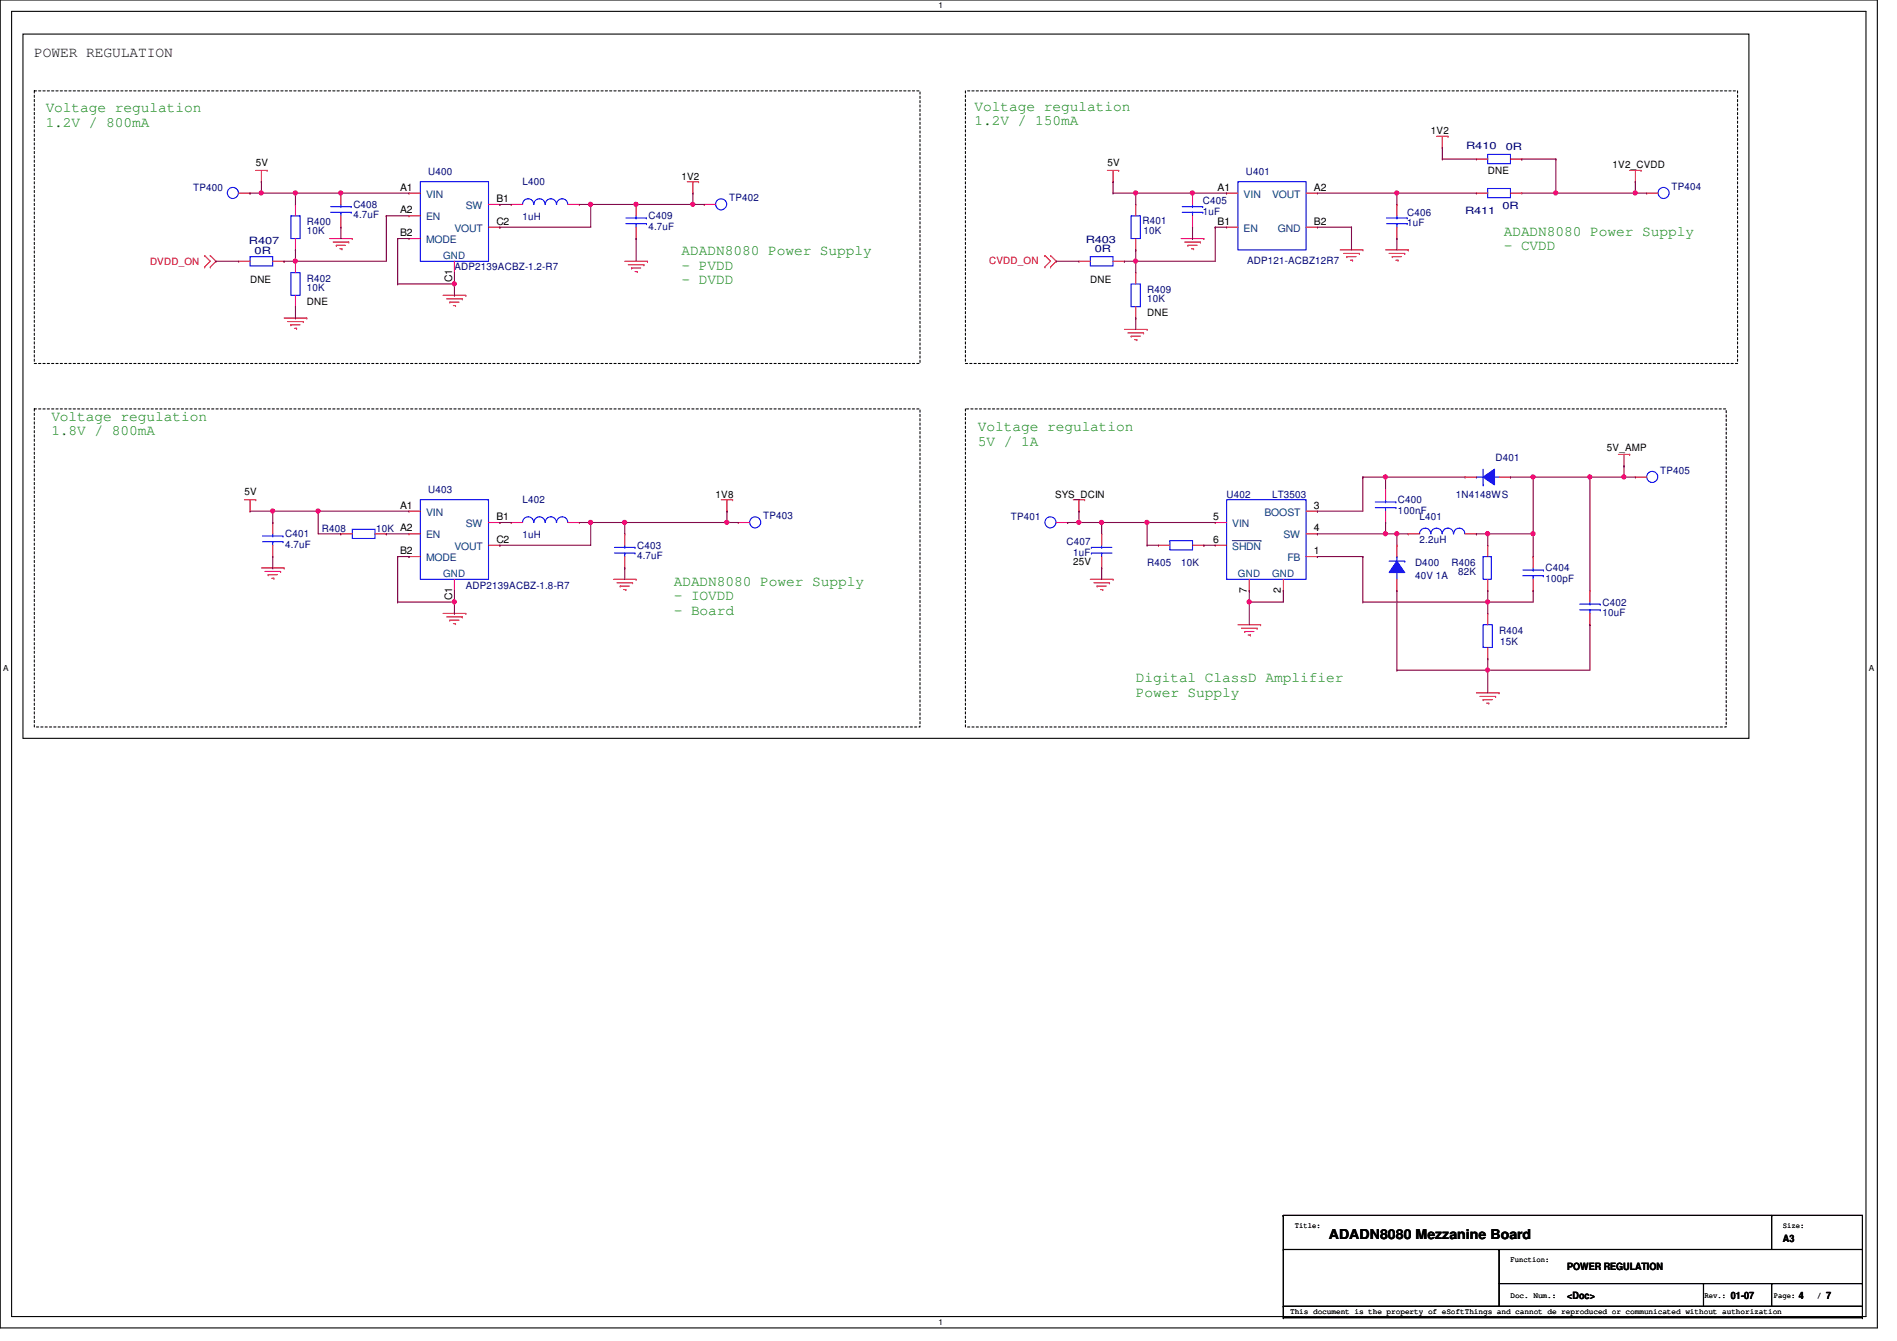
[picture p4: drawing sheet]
<svg xmlns="http://www.w3.org/2000/svg" width="297mm" height="210mm" viewBox="0 0 297 210" stroke-linecap="round" stroke-linejoin="round" font-family="sans-serif">
<path d="M0 0h294v207.9h-294zM1.8 1.8h290.4v204.3h-290.4z" fill="none" stroke="#000" stroke-width=".17"/>
<g fill="#fff">
<path d="M147 .2h.7v1.4h-.7z"/>
<path d="M147 206.2h.7v1.4h-.7z"/>
<path d="M.5 103.9h.8v1.4h-.8z"/>
<path d="M292.6 103.9h.9v1.4h-.9z"/>
</g>
<path d="M5.4 14.2h138.7v42.7h-138.7zM151.2 14.2h120.9v42.7h-120.9zM5.4 64h138.7v49.8h-138.7zM151.2 64h119.1v49.8h-119.1z" fill="none" stroke="#000" stroke-width=".17" stroke-dasharray=".3 .3"/>
<g fill="none" stroke="#000" stroke-width=".17">
<path d="M3.6 5.3h270.3v110.3h-270.3zM201 195.6h.1M201 190.2h.1M201 195.6h90.6M201 190.2h90.6v16M201 190.2v16M234.7 195.6h.1M234.7 195.6v8.9M277.4 190.2h.1M277.4 190.2v5.4M201 204.5h.1M201 206.2h.1"/>
<path d="M201 204.5h90.6M201 206.2h90.6M234.7 200.9h56.9M266.7 200.9h.1M266.7 200.9v3.6M277.4 200.9h.1M277.4 200.9v3.6M291.6 206.2h.1M291.6 200.9h.1"/>
</g>
<g fill="none" stroke="#f00" stroke-width=".17">
<path d="M37.4 30.2h1.8M39.2 30.2h.1M40 26.7h1.8M40.9 28.4h.1M40.9 26.7v1.7M41.8 26.7h.1M51.6 37.3h3.6M52.2 37.9h2.4M52.7 38.4h.1M52.7 38.4h1.4M53.2 38.9h.3M53.5 38.9h.1"/>
<path d="M54.6 37.9h.1M55.2 37.3h.1M99.6 32h.1M99.6 37.3h.1M99.6 32v1.8M99.6 35.6v1.7M107.6 28.4h1.8M108.5 30.2h.1M108.5 28.4v1.8M109.4 28.4h.1M110.3 32h.1M110.3 32h1.8"/>
<path d="M173.4 26.7h1.8M174.3 28.4h.1M174.3 26.7v1.7M175.2 26.7h.1M185 37.3h3.5M185.5 37.9h2.5M186 38.4h.1M186 38.4h1.4M186.6 38.9h.3M186.7 30.2h.1M186.7 35.6h.1M186.7 30.2v1.8"/>
<path d="M186.7 33.8v1.8M186.9 38.9h.1M188 37.9h.1M188.5 37.3h.1M209.8 39.1h3.6M210.4 39.7h2.4M212.8 39.7h.1M213.4 39.1h.1M217 39.1h3.5M217.5 39.7h2.5M218.7 32h.1M218.7 37.3h.1"/>
<path d="M218.7 32v1.8M218.7 35.6v1.7M220 39.7h.1M220.5 39.1h.1M225 21.3h1.7M225.8 23.1h.1M225.8 21.3v1.8M226.7 21.3h.1M255.2 26.7h1.8M256.1 28.4h.1M256.1 26.7v1.7M257 26.7h.1"/>
<path d="M257.8 30.2h.1M257.8 30.2h1.8M32 41.8h.1M32 40h.1M32 40l.9 .9-.9 .9M32.9 40h.1M32.9 41.8h.1M32.9 40l.9 .9-.9 .9M37.4 40.9h.1M37.4 40.9h1.8M42.7 40.9h1.8M44.5 40.9h.1"/>
<path d="M44.5 49.8h3.5M45 50.3h2.5M45.5 50.8h.1M45.5 50.8h1.5M46.1 51.4h.3M46.4 51.4h.1M47.5 50.3h.1M48 49.8h.1M69.4 46.2h3.5M69.9 46.8h2.5M70.4 47.3h.1M70.4 47.3h1.5"/>
<path d="M71 47.8h.3M71.3 47.8h.1M72.4 46.8h.1M72.9 46.2h.1M97.8 40.9h3.6M98.4 41.4h2.4M98.9 42h.1M98.9 42h1.4M99.4 42.5h.4M99.8 42.5h.1M100.8 41.4h.1M101.4 40.9h.1"/>
<path d="M163.6 41.8h.1M163.6 40h.1M163.6 40l.9 .9-.9 .9M164.5 40h.1M164.5 41.8h.1M164.5 40l.9 .9-.9 .9M176.1 51.6h3.5M176.6 52.1h2.5M177.1 52.6h.1M177.1 52.6h1.5M177.7 53.2h.3M177.8 42.7h.1"/>
<path d="M177.8 49.8h.1M177.8 42.7v1.7M177.8 48v1.8M178 53.2h.1M179.1 52.1h.1M179.6 51.6h.1M210.9 40.2h.1M210.9 40.2h1.4M211.5 40.7h.3M211.8 40.7h.1M218 40.2h.1M218 40.2h1.5"/>
<path d="M218.6 40.7h.3M218.9 40.7h.1M38.3 78.2h1.7M39.2 78.2v1.8M40 78.2h.1M112.9 78.2h1.8M113.8 78.2v1.8M114.7 78.2h.1M168.1 78.2h1.7M168.9 78.2v1.8M169.8 78.2h.1M217 76.5h.1"/>
<path d="M217 76.5v1.7M253.4 71.1h1.8M254.3 72.9h.1M254.3 71.1v1.8M255.2 71.1h.1M39.2 80h.1M40.9 88.9h3.6M41.5 89.5h2.4M42 90h.1M42 90h1.4M42.5 90.5h.4M42.7 81.8h.1"/>
<path d="M42.7 87.1h.1M42.7 81.8v1.8M42.7 85.3v1.8M42.9 90.5h.1M43.9 89.5h.1M44.5 88.9h.1M64 80h.1M64 83.6h.1M64 87.1h.1M64 83.6h1.8M64 80h1.8M64 87.1h1.8"/>
<path d="M69.4 96h3.5M69.9 96.6h2.5M70.4 97.1h.1M70.4 97.1h1.5M71 97.6h.3M71.2 92.5h.1M71.2 90.7v1.8M71.3 97.6h.1M72.4 96.6h.1M72.9 96h.1M76.5 85.3h1.8M76.5 81.8h1.8"/>
<path d="M78.3 81.8h.1M78.3 85.3h.1M96.1 90.7h3.5M96.6 91.2h2.5M97.1 91.7h.1M97.1 91.7h1.4M97.7 92.3h.3M98 92.3h.1M99.1 91.2h.1M99.6 90.7h.1M113.8 80h.1M165.4 81.8h1.8"/>
<path d="M167.2 81.8h.1M168.9 80h.1M170.7 90.7h3.6M171.3 91.2h2.4M171.8 91.7h.1M171.8 91.7h1.4M172.3 92.3h.4M172.5 83.6h.1M172.5 88.9h.1M172.5 83.6v1.7M172.5 87.1v1.8M172.7 92.3h.1"/>
<path d="M173.7 91.2h.1M174.3 90.7h.1M181.4 85.3h.1M181.4 85.3h1.8M186.7 85.3h1.8M188.5 85.3h.1M190.3 81.8h.1M190.3 85.3h.1M190.3 85.3h1.8M190.3 81.8h1.8M193.8 97.8h3.6M194.4 98.3h2.4"/>
<path d="M194.9 98.8h.1M194.9 98.8h1.4M195.4 99.4h.4M195.6 92.5h.1M195.6 90.7v1.8M195.8 99.4h.1M196.8 98.3h.1M197.4 97.8h.1M201 92.5h.1M201 90.7v1.8M204.5 83.6h1.8M204.5 80h1.8"/>
<path d="M204.5 87.1h1.8M206.3 87.1h.1M206.3 80h.1M206.3 83.6h.1M217 81.8h.1M217 80v1.8M220.5 83.6h.1M220.5 83.6h1.8M229.4 83.6h1.8M231.2 83.6h.1M240.1 87.1h.1M240.1 92.5h.1"/>
<path d="M240.1 87.1v1.8M240.1 90.7v1.8M231.2 108.5h3.5M231.7 109h2.5M232.2 109.5h.1M232.2 109.5h1.5M232.8 110.1h.3M233.1 110.1h.1M234.2 109h.1M234.7 108.5h.1"/>
</g>
<g fill="none" stroke="#00f" stroke-width=".17">
<path d="M98 35h3.2M98 34.1h3.2M99.6 34.1h.1M99.6 35h.1M99.6 33.8v.3M99.6 35v.6M101.2 35h.1M101.2 34.1h.1M185.1 33.2h3.2M185.1 32.3h3.2M186.7 32.3h.1M186.7 33.2h.1"/>
<path d="M186.7 32v.3M186.7 33.2v.6M188.3 33.2h.1M188.3 32.3h.1M217.1 35h3.2M217.1 34.1h3.2M218.7 34.1h.1M218.7 35h.1M218.7 33.8v.3M218.7 35v.6M220.3 35h.1M220.3 34.1h.1"/>
<path d="M39.2 40.2h3.5v1.4h-3.5zM177.1 44.4h1.5v3.6h-1.5zM65.8 78.2h10.7v12.5h-10.7zM192.1 78.2h12.4v12.5h-12.4zM215.3 79.5h3.3M215.3 78.6h3.3M217 78.6h.1M217 79.5h.1M217 78.2v.4M217 79.5v.5M218.6 79.5h.1M218.6 78.6h.1"/>
<path d="M231.2 74.7h.1M231.2 74.7h3.5M232.2 75.9h.1M232.2 73.4v2.5M233.3 74.7h.1M41.1 84.8h3.2M41.1 83.9h3.2M42.7 83.9h.1M42.7 84.8h.1M42.7 83.6v.3M42.7 84.8v.5M44.3 84.8h.1"/>
<path d="M44.3 83.9h.1M170.9 86.6h.1M170.9 85.7h.1M170.9 86.6h3.2M170.9 85.7h3.2M172.5 85.7h.1M172.5 86.6h.1M172.5 85.3v.4M172.5 86.6v.5M183.2 84.6h3.5v1.5h-3.5zM222.3 83.6a.87 .87 0 0 1 .9-.9 .87 .87 0 0 1 .8 .9M224.1 83.6a.87 .87 0 0 1 .8-.9 .87 .87 0 0 1 .9 .9"/>
<path d="M225.8 83.6a.87 .87 0 0 1 .9-.9 .87 .87 0 0 1 .9 .9M227.6 83.6a.87 .87 0 0 1 .9-.9 .87 .87 0 0 1 .9 .9M238.5 90.1h3.2M238.5 89.2h3.2M240.1 89.2h.1M240.1 90.1h.1M240.1 88.9v.3M240.1 90.1v.6M241.7 90.1h.1M241.7 89.2h.1"/>
<circle cx="36.5" cy="30.2" r=".87"/>
<circle cx="112.9" cy="32" r=".87"/>
<circle cx="260.5" cy="30.2" r=".87"/>
<circle cx="164.5" cy="81.8" r=".87"/>
</g>
<path d="M193 84.6h4.4M197.4 84.6h.1" fill="none" stroke="#004080" stroke-width=".16"/>
<path d="M232.2 74.7l1.8-1.3v2.5z" fill-rule="evenodd" fill="#00f"/>
<g fill="none" stroke="#00f" stroke-width=".17">
<path d="M45.5 33.8h1.5v3.5h-1.5zM51.8 33.2h3.2M51.8 32.3h3.2M53.4 32.3h.1M53.4 33.2h.1M53.4 32v.3M53.4 33.2v.6M55 33.2h.1M55 32.3h.1M65.8 28.4h10.7v12.5h-10.7zM81.8 32a.87 .87 0 0 1 .9-.9 .87 .87 0 0 1 .9 .9M83.6 32a.87 .87 0 0 1 .9-.9 .87 .87 0 0 1 .8 .9"/>
<path d="M85.4 32a.87 .87 0 0 1 .9-.9 .87 .87 0 0 1 .8 .9M87.2 32a.87 .87 0 0 1 .8-.9 .87 .87 0 0 1 .9 .9M193.8 28.4h10.7v10.7h-10.7zM233 24.2h3.5v1.4h-3.5zM233 29.5h3.5v1.4h-3.5zM232.2 74.7l1.8-1.3v2.5zM81.8 81.8a.87 .87 0 0 1 .9-.9 .87 .87 0 0 1 .9 .9M83.6 81.8a.87 .87 0 0 1 .9-.9 .87 .87 0 0 1 .8 .9M85.4 81.8a.87 .87 0 0 1 .9-.9 .87 .87 0 0 1 .8 .9M87.2 81.8a.87 .87 0 0 1 .8-.9 .87 .87 0 0 1 .9 .9M96.2 86.6h3.2M96.2 85.7h3.2"/>
<path d="M97.8 85.7h.1M97.8 86.6h.1M97.8 85.3v.4M97.8 86.6v.5M99.4 86.6h.1M99.4 85.7h.1M217.5 87.8h2.5M218.7 88.9h.1M218.7 88.9v1.8M220 87.8h.1M232.2 87.1h1.3v3.6h-1.3zM247.4 95.5h3.2"/>
<path d="M247.4 94.6h3.2M249 94.6h.1M249 95.5h.1M249 94.2v.4M249 95.5v.5M250.6 95.5h.1M250.6 94.6h.1"/>
<circle cx="258.7" cy="74.6" r=".87"/>
</g>
<g fill="none" stroke="#f00" stroke-width=".17">
<path d="M46.3 32h.1M46.3 39.1h.1M46.3 32v1.8M46.3 37.3v1.8M53.4 30.2h.1M53.4 35.6h.1M53.4 30.2v1.8M53.4 33.8v1.8M64 30.2h.1M64 33.8h.1M64 37.3h.1M64 30.2h1.8"/>
<path d="M64 33.8h1.8M64 37.3h1.8M76.5 32h1.8M76.5 35.6h1.8M78.3 32h.1M78.3 35.6h.1M80 32h.1M80 32h1.8M88.9 32h1.8M90.7 32h.1M192.1 30.2h.1M192.1 35.6h.1"/>
<path d="M192.1 30.2h1.7M192.1 35.6h1.7M204.5 30.2h1.8M204.5 35.6h1.8M206.3 35.6h.1M206.3 30.2h.1M231.2 24.9h.1M231.2 30.2h.1M231.2 24.9h1.8M231.2 30.2h1.8M236.5 24.9h1.8M236.5 30.2h1.8"/>
<path d="M238.3 24.9h.1M238.3 30.2h.1M71.2 42.7h.1M71.2 40.9v1.8M229.4 74.7h.1M229.4 74.7h1.8M234.7 74.7h1.8M236.5 74.7h.1M256.1 74.7h.1M256.1 74.7h1.7M80 81.8h.1M80 81.8h1.8"/>
<path d="M88.9 81.8h1.8M90.7 81.8h.1M97.8 83.6h.1M97.8 88.9h.1M97.8 83.6v1.7M97.8 87.1v1.8M233 85.3h.1M233 92.5h.1M233 85.3v1.8M233 90.7v1.8M249 92.5h.1M249 97.8h.1"/>
<path d="M249 92.5v1.7M249 96v1.8"/>
</g>
<path d="M218.7 87.8l1.3 1.8h-2.5z" fill-rule="evenodd" fill="#00f"/>
<g fill="none" stroke="#00f" stroke-width=".17">
<path d="M177.1 33.8h1.5v3.5h-1.5zM45.5 42.7h1.5v3.5h-1.5zM170.7 40.2h3.6v1.4h-3.6zM55.2 82.8h3.5v1.5h-3.5zM218.7 87.8l1.3 1.8h-2.5zM218.7 87.1h.1M218.7 87.1v1.8M232.2 97.8h1.5v3.5h-1.5z"/>
<circle cx="118.3" cy="81.8" r=".87"/>
</g>
<g fill="none" stroke="#f00" stroke-width=".17">
<path d="M177.8 32h.1M177.8 39.1h.1M177.8 32v1.8M177.8 37.3v1.8M46.3 40.9h.1M46.3 48h.1M46.3 40.9v1.8M46.3 46.2v1.8M168.9 40.9h.1M168.9 40.9h1.8M174.3 40.9h1.8M176.1 40.9h.1"/>
<path d="M53.4 83.6h.1M53.4 83.6h1.8M58.7 83.6h1.8M60.5 83.6h.1M115.6 81.8h.1M115.6 81.8h1.8M218.7 92.5h.1M218.7 85.3h.1M218.7 85.3v1.8M218.7 90.7v1.8M233 96h.1M233 96v1.8"/>
<path d="M233 103.1h.1M233 101.3v1.8"/>
</g>
<path d="M53.4 30.2h.1M53.4 30.2h10.6M78.3 32h.1M78.3 32h1.7M78.3 81.8h.1M78.3 81.8h1.7" fill="none" stroke="#800040" stroke-width=".17"/>
<circle cx="53.4" cy="30.2" r=".32" fill="#f0f"/>
<circle cx="53.4" cy="30.2" r=".32" fill="none" stroke="#f0f" stroke-width=".17"/>
<path d="M46.3 30.2h.1M46.3 30.2h7.1M46.3 40.9h.1M46.3 40.9h14.2" fill="none" stroke="#800040" stroke-width=".17"/>
<circle cx="46.2" cy="40.9" r=".32" fill="#f0f"/>
<circle cx="46.2" cy="40.9" r=".32" fill="none" stroke="#f0f" stroke-width=".17"/>
<path d="M60.5 33.8h.1M60.5 33.8v7.1M60.5 33.8h3.5M71.2 44.4h.1M71.2 42.7v1.7" fill="none" stroke="#800040" stroke-width=".17"/>
<circle cx="71.1" cy="44.4" r=".32" fill="#f0f"/>
<circle cx="71.1" cy="44.4" r=".32" fill="none" stroke="#f0f" stroke-width=".17"/>
<g fill="none" stroke="#800040" stroke-width=".17">
<path d="M53.4 35.6h.1M53.4 35.6v1.7M78.3 35.6h.1M92.5 32h.1M92.5 32v3.6h-14.2M99.6 32h.1M99.6 37.3h.1M99.6 32h8.9M99.6 37.3v3.6M190.3 35.6h.1M190.3 35.6v5.3M206.3 35.6h5.3"/>
<path d="M211.6 35.6h.1M211.6 35.6v3.5M218.7 37.3h.1M218.7 37.3v1.8M42.7 88.9h.1M42.7 87.1v1.8M78.3 85.3h.1M92.5 81.8h.1M92.5 81.8v3.5h-14.2M92.5 81.8h5.3M97.8 88.9h.1M97.8 88.9v1.8"/>
</g>
<circle cx="92.5" cy="81.8" r=".32" fill="#f0f"/>
<circle cx="92.5" cy="81.8" r=".32" fill="none" stroke="#f0f" stroke-width=".17"/>
<path d="M177.8 30.2h.1M177.8 30.2v1.8M177.8 30.2h8.9" fill="none" stroke="#800040" stroke-width=".17"/>
<circle cx="186.7" cy="30.2" r=".32" fill="#f0f"/>
<circle cx="186.7" cy="30.2" r=".32" fill="none" stroke="#f0f" stroke-width=".17"/>
<circle cx="177.8" cy="30.2" r=".32" fill="#f0f"/>
<circle cx="177.8" cy="30.2" r=".32" fill="none" stroke="#f0f" stroke-width=".17"/>
<path d="M49.8 80h.1M49.8 80h14.2" fill="none" stroke="#800040" stroke-width=".17"/>
<circle cx="49.8" cy="80" r=".32" fill="#f0f"/>
<circle cx="49.8" cy="80" r=".32" fill="none" stroke="#f0f" stroke-width=".17"/>
<path d="M60.5 83.6h.1M60.5 83.6h3.5M195.6 94.2h.1M195.6 94.2v3.6M233 94.2h.1M233 83.6h.1M233 83.6h7.1M233 94.2h7.1" fill="none" stroke="#800040" stroke-width=".17"/>
<circle cx="232.9" cy="83.5" r=".32" fill="#f0f"/>
<circle cx="232.9" cy="83.5" r=".32" fill="none" stroke="#f0f" stroke-width=".17"/>
<path d="M249 74.7h.1M249 74.7v17.8M206.3 83.6h.1M206.3 83.6h10.7M240.1 92.5h.1M240.1 92.5v1.7" fill="none" stroke="#800040" stroke-width=".17"/>
<circle cx="248.9" cy="74.6" r=".32" fill="#f0f"/>
<circle cx="248.9" cy="74.6" r=".32" fill="none" stroke="#f0f" stroke-width=".17"/>
<path d="M217 74.7h.1M217 74.7h12.4M213.4 87.1h.1M213.4 87.1v7.1M249 97.8h.1M249 97.8v7.1h-16M233 104.9h.1" fill="none" stroke="#800040" stroke-width=".17"/>
<circle cx="216.9" cy="74.6" r=".32" fill="#f0f"/>
<circle cx="216.9" cy="74.6" r=".32" fill="none" stroke="#f0f" stroke-width=".17"/>
<path d="M213.4 74.7h.1M213.4 74.7v5.3M236.5 74.7h.1M236.5 74.7h3.6M233 104.9h.1M233 104.9v3.6" fill="none" stroke="#800040" stroke-width=".17"/>
<circle cx="232.9" cy="104.9" r=".32" fill="#f0f"/>
<circle cx="232.9" cy="104.9" r=".32" fill="none" stroke="#f0f" stroke-width=".17"/>
<path d="M92.5 32h.1M92.5 32h7.1M233 103.1h.1M233 103.1v1.8" fill="none" stroke="#800040" stroke-width=".17"/>
<circle cx="99.6" cy="32" r=".32" fill="#f0f"/>
<circle cx="99.6" cy="32" r=".32" fill="none" stroke="#f0f" stroke-width=".17"/>
<circle cx="92.5" cy="32" r=".32" fill="#f0f"/>
<circle cx="92.5" cy="32" r=".32" fill="none" stroke="#f0f" stroke-width=".17"/>
<path d="M44.5 40.9h.1M44.5 40.9h1.8M213.4 94.2h.1M213.4 94.2h19.6M231.2 83.6h.1M231.2 83.6h1.8" fill="none" stroke="#800040" stroke-width=".17"/>
<circle cx="232.9" cy="94.2" r=".32" fill="#f0f"/>
<circle cx="232.9" cy="94.2" r=".32" fill="none" stroke="#f0f" stroke-width=".17"/>
<g fill="none" stroke="#800040" stroke-width=".17">
<path d="M33.8 40.9h.1M33.8 40.9h3.6M176.1 40.9h.1M176.1 40.9h1.7M213.4 74.7h.1M213.4 74.7h3.6M254.3 72.9h.1M254.3 72.9v1.8M179.6 81.8h.1M179.6 81.8v3.5M179.6 81.8h10.7M188.5 85.3h.1"/>
<path d="M188.5 85.3h1.8M217 81.8h.1M217 81.8v1.8"/>
</g>
<circle cx="179.6" cy="81.8" r=".32" fill="#f0f"/>
<circle cx="179.6" cy="81.8" r=".32" fill="none" stroke="#f0f" stroke-width=".17"/>
<g fill="none" stroke="#800040" stroke-width=".17">
<path d="M177.8 39.1h.1M177.8 39.1v1.8M42.7 80h.1M42.7 80h7.1M49.8 80h.1M49.8 80v3.6h3.6M53.4 83.6h.1M168.9 80h.1M168.9 81.8h.1M168.9 80v1.8M168.9 81.8h3.6M179.6 85.3h.1"/>
<path d="M179.6 85.3h1.8"/>
</g>
<circle cx="168.9" cy="81.8" r=".32" fill="#f0f"/>
<circle cx="168.9" cy="81.8" r=".32" fill="none" stroke="#f0f" stroke-width=".17"/>
<path d="M172.5 81.8h.1M172.5 81.8h7.1" fill="none" stroke="#800040" stroke-width=".17"/>
<circle cx="172.5" cy="81.8" r=".32" fill="#f0f"/>
<circle cx="172.5" cy="81.8" r=".32" fill="none" stroke="#f0f" stroke-width=".17"/>
<path d="M206.3 30.2h24.9M218.7 30.2h.1M165.4 40.9h.1M165.4 40.9h3.5M39.2 80h3.5M42.7 80h.1M172.5 88.9h.1M172.5 88.9v1.8" fill="none" stroke="#800040" stroke-width=".17"/>
<circle cx="218.7" cy="30.2" r=".32" fill="#f0f"/>
<circle cx="218.7" cy="30.2" r=".32" fill="none" stroke="#f0f" stroke-width=".17"/>
<path d="M238.3 24.9h.1M238.3 24.9h5.3M243.6 24.9h.1M243.6 24.9v5.3" fill="none" stroke="#800040" stroke-width=".17"/>
<circle cx="243.6" cy="30.2" r=".32" fill="#f0f"/>
<circle cx="243.6" cy="30.2" r=".32" fill="none" stroke="#f0f" stroke-width=".17"/>
<path d="M40.9 28.4h.1M40.9 30.2h.1M40.9 30.2h5.4M40.9 28.4v1.8M225.8 24.9h.1M225.8 23.1h.1M225.8 24.9h5.4M225.8 23.1v1.8M238.3 30.2h5.3M243.6 30.2h.1M218.7 104.9h.1M218.7 104.9h14.3" fill="none" stroke="#800040" stroke-width=".17"/>
<circle cx="46.2" cy="30.2" r=".32" fill="#f0f"/>
<circle cx="46.2" cy="30.2" r=".32" fill="none" stroke="#f0f" stroke-width=".17"/>
<circle cx="40.9" cy="30.2" r=".32" fill="#f0f"/>
<circle cx="40.9" cy="30.2" r=".32" fill="none" stroke="#f0f" stroke-width=".17"/>
<path d="M46.3 30.2h.1M46.3 30.2v1.8M108.5 30.2h.1M108.5 30.2v1.8" fill="none" stroke="#800040" stroke-width=".17"/>
<circle cx="108.5" cy="32" r=".32" fill="#f0f"/>
<circle cx="108.5" cy="32" r=".32" fill="none" stroke="#f0f" stroke-width=".17"/>
<g fill="none" stroke="#800040" stroke-width=".17">
<path d="M174.3 28.4h.1M174.3 30.2h.1M174.3 28.4v1.8M174.3 30.2h3.5M186.7 37.3h.1M186.7 30.2h5.4M186.7 35.6v1.7M190.3 35.6h.1M190.3 35.6h1.8M192.1 30.2h.1M218.7 30.2h.1M218.7 30.2v1.8"/>
<path d="M243.6 30.2h.1M256.1 28.4h.1M256.1 28.4v1.8h-12.5M177.8 40.9h.1M177.8 49.8h.1M177.8 40.9v1.8M177.8 49.8v1.8M177.8 40.9h12.5"/>
</g>
<circle cx="177.8" cy="40.9" r=".32" fill="#f0f"/>
<circle cx="177.8" cy="40.9" r=".32" fill="none" stroke="#f0f" stroke-width=".17"/>
<g fill="none" stroke="#800040" stroke-width=".17">
<path d="M46.3 39.1h.1M46.3 39.1v1.8M62.3 37.3h.1M62.3 37.3h1.7M62.3 37.3v7.1M90.7 32h1.8M92.5 32h.1M46.3 49.8h.1M46.3 48v1.8M62.3 44.4h.1M62.3 44.4h8.9M71.2 44.4h.1"/>
<path d="M71.2 46.2h.1M71.2 44.4v1.8M62.3 87.1h.1M62.3 94.2h.1M62.3 87.1v7.1M62.3 94.2h8.9M71.2 94.2h.1M71.2 92.5v1.7"/>
</g>
<circle cx="71.1" cy="94.2" r=".32" fill="#f0f"/>
<circle cx="71.1" cy="94.2" r=".32" fill="none" stroke="#f0f" stroke-width=".17"/>
<path d="M42.7 81.8h.1M42.7 80v1.8M62.3 87.1h1.7M64 87.1h.1M71.2 96h.1M71.2 94.2v1.8" fill="none" stroke="#800040" stroke-width=".17"/>
<circle cx="42.7" cy="80" r=".32" fill="#f0f"/>
<circle cx="42.7" cy="80" r=".32" fill="none" stroke="#f0f" stroke-width=".17"/>
<path d="M90.7 81.8h1.8M92.5 81.8h.1M97.8 81.8h.1M97.8 81.8h16M97.8 81.8v1.8M113.8 81.8h.1" fill="none" stroke="#800040" stroke-width=".17"/>
<circle cx="97.8" cy="81.8" r=".32" fill="#f0f"/>
<circle cx="97.8" cy="81.8" r=".32" fill="none" stroke="#f0f" stroke-width=".17"/>
<circle cx="113.8" cy="81.8" r=".32" fill="#f0f"/>
<circle cx="113.8" cy="81.8" r=".32" fill="none" stroke="#f0f" stroke-width=".17"/>
<path d="M113.8 80h.1M113.8 80v1.8M172.5 81.8h.1M172.5 81.8v1.8M195.6 92.5h.1M195.6 92.5v1.7" fill="none" stroke="#800040" stroke-width=".17"/>
<circle cx="195.6" cy="94.2" r=".32" fill="#f0f"/>
<circle cx="195.6" cy="94.2" r=".32" fill="none" stroke="#f0f" stroke-width=".17"/>
<g fill="none" stroke="#800040" stroke-width=".17">
<path d="M217 74.7h.1M217 74.7v1.8M195.6 94.2h.1M201 92.5h.1M201 92.5v1.7h-5.4M206.3 80h.1M206.3 87.1h.1M206.3 80h7.1M206.3 87.1h7.1M217 83.6h.1M217 83.6h1.7M233 83.6h.1"/>
<path d="M233 83.6v1.7M240.1 83.6h.1M240.1 83.6v3.5"/>
</g>
<circle cx="216.9" cy="83.5" r=".32" fill="#f0f"/>
<circle cx="216.9" cy="83.5" r=".32" fill="none" stroke="#f0f" stroke-width=".17"/>
<path d="M249 74.7h.1M249 74.7h5.3M218.7 92.5h.1M218.7 83.6h.1M218.7 83.6v1.7M218.7 92.5v12.4M233 94.2h.1M233 92.5h.1M233 92.5v3.5" fill="none" stroke="#800040" stroke-width=".17"/>
<circle cx="218.7" cy="83.5" r=".32" fill="#f0f"/>
<circle cx="218.7" cy="83.5" r=".32" fill="none" stroke="#f0f" stroke-width=".17"/>
<path d="M240.1 74.7h.1M240.1 74.7v8.9M218.7 83.6h.1M218.7 83.6h1.8" fill="none" stroke="#800040" stroke-width=".17"/>
<circle cx="240" cy="83.5" r=".32" fill="#f0f"/>
<circle cx="240" cy="83.5" r=".32" fill="none" stroke="#f0f" stroke-width=".17"/>
<circle cx="240" cy="74.6" r=".32" fill="#f0f"/>
<circle cx="240" cy="74.6" r=".32" fill="none" stroke="#f0f" stroke-width=".17"/>
<path d="M108.5 32h.1M108.5 32h1.8M256.1 30.2h.1M256.1 30.2h1.7M240.1 74.7h8.9M249 74.7h.1" fill="none" stroke="#800040" stroke-width=".17"/>
<circle cx="256" cy="30.2" r=".32" fill="#f0f"/>
<circle cx="256" cy="30.2" r=".32" fill="none" stroke="#f0f" stroke-width=".17"/>
<path d="M254.3 74.7h.1M254.3 74.7h1.8" fill="none" stroke="#800040" stroke-width=".17"/>
<circle cx="254.3" cy="74.6" r=".32" fill="#f0f"/>
<circle cx="254.3" cy="74.6" r=".32" fill="none" stroke="#f0f" stroke-width=".17"/>
<path d="M39.2 30.2h.1M39.2 30.2h1.7M113.8 81.8h.1M113.8 81.8h1.8M167.2 81.8h.1M167.2 81.8h1.7" fill="none" stroke="#800040" stroke-width=".17"/>
<circle cx="53.4" cy="30.2" r=".32" fill="#f0f"/>
<circle cx="53.4" cy="30.2" r=".32" fill="none" stroke="#f0f" stroke-width=".17"/>
<circle cx="46.2" cy="40.9" r=".32" fill="#f0f"/>
<circle cx="46.2" cy="40.9" r=".32" fill="none" stroke="#f0f" stroke-width=".17"/>
<circle cx="71.1" cy="44.4" r=".32" fill="#f0f"/>
<circle cx="71.1" cy="44.4" r=".32" fill="none" stroke="#f0f" stroke-width=".17"/>
<circle cx="92.5" cy="81.8" r=".32" fill="#f0f"/>
<circle cx="92.5" cy="81.8" r=".32" fill="none" stroke="#f0f" stroke-width=".17"/>
<circle cx="186.7" cy="30.2" r=".32" fill="#f0f"/>
<circle cx="186.7" cy="30.2" r=".32" fill="none" stroke="#f0f" stroke-width=".17"/>
<circle cx="177.8" cy="30.2" r=".32" fill="#f0f"/>
<circle cx="177.8" cy="30.2" r=".32" fill="none" stroke="#f0f" stroke-width=".17"/>
<circle cx="49.8" cy="80" r=".32" fill="#f0f"/>
<circle cx="49.8" cy="80" r=".32" fill="none" stroke="#f0f" stroke-width=".17"/>
<circle cx="232.9" cy="83.5" r=".32" fill="#f0f"/>
<circle cx="232.9" cy="83.5" r=".32" fill="none" stroke="#f0f" stroke-width=".17"/>
<circle cx="248.9" cy="74.6" r=".32" fill="#f0f"/>
<circle cx="248.9" cy="74.6" r=".32" fill="none" stroke="#f0f" stroke-width=".17"/>
<circle cx="216.9" cy="74.6" r=".32" fill="#f0f"/>
<circle cx="216.9" cy="74.6" r=".32" fill="none" stroke="#f0f" stroke-width=".17"/>
<circle cx="232.9" cy="104.9" r=".32" fill="#f0f"/>
<circle cx="232.9" cy="104.9" r=".32" fill="none" stroke="#f0f" stroke-width=".17"/>
<circle cx="99.6" cy="32" r=".32" fill="#f0f"/>
<circle cx="99.6" cy="32" r=".32" fill="none" stroke="#f0f" stroke-width=".17"/>
<circle cx="92.5" cy="32" r=".32" fill="#f0f"/>
<circle cx="92.5" cy="32" r=".32" fill="none" stroke="#f0f" stroke-width=".17"/>
<circle cx="232.9" cy="94.2" r=".32" fill="#f0f"/>
<circle cx="232.9" cy="94.2" r=".32" fill="none" stroke="#f0f" stroke-width=".17"/>
<circle cx="179.6" cy="81.8" r=".32" fill="#f0f"/>
<circle cx="179.6" cy="81.8" r=".32" fill="none" stroke="#f0f" stroke-width=".17"/>
<circle cx="168.9" cy="81.8" r=".32" fill="#f0f"/>
<circle cx="168.9" cy="81.8" r=".32" fill="none" stroke="#f0f" stroke-width=".17"/>
<circle cx="172.5" cy="81.8" r=".32" fill="#f0f"/>
<circle cx="172.5" cy="81.8" r=".32" fill="none" stroke="#f0f" stroke-width=".17"/>
<circle cx="218.7" cy="30.2" r=".32" fill="#f0f"/>
<circle cx="218.7" cy="30.2" r=".32" fill="none" stroke="#f0f" stroke-width=".17"/>
<circle cx="243.6" cy="30.2" r=".32" fill="#f0f"/>
<circle cx="243.6" cy="30.2" r=".32" fill="none" stroke="#f0f" stroke-width=".17"/>
<circle cx="46.2" cy="30.2" r=".32" fill="#f0f"/>
<circle cx="46.2" cy="30.2" r=".32" fill="none" stroke="#f0f" stroke-width=".17"/>
<circle cx="40.9" cy="30.2" r=".32" fill="#f0f"/>
<circle cx="40.9" cy="30.2" r=".32" fill="none" stroke="#f0f" stroke-width=".17"/>
<circle cx="108.5" cy="32" r=".32" fill="#f0f"/>
<circle cx="108.5" cy="32" r=".32" fill="none" stroke="#f0f" stroke-width=".17"/>
<circle cx="177.8" cy="40.9" r=".32" fill="#f0f"/>
<circle cx="177.8" cy="40.9" r=".32" fill="none" stroke="#f0f" stroke-width=".17"/>
<circle cx="71.1" cy="94.2" r=".32" fill="#f0f"/>
<circle cx="71.1" cy="94.2" r=".32" fill="none" stroke="#f0f" stroke-width=".17"/>
<circle cx="42.7" cy="80" r=".32" fill="#f0f"/>
<circle cx="42.7" cy="80" r=".32" fill="none" stroke="#f0f" stroke-width=".17"/>
<circle cx="97.8" cy="81.8" r=".32" fill="#f0f"/>
<circle cx="97.8" cy="81.8" r=".32" fill="none" stroke="#f0f" stroke-width=".17"/>
<circle cx="113.8" cy="81.8" r=".32" fill="#f0f"/>
<circle cx="113.8" cy="81.8" r=".32" fill="none" stroke="#f0f" stroke-width=".17"/>
<circle cx="195.6" cy="94.2" r=".32" fill="#f0f"/>
<circle cx="195.6" cy="94.2" r=".32" fill="none" stroke="#f0f" stroke-width=".17"/>
<circle cx="216.9" cy="83.5" r=".32" fill="#f0f"/>
<circle cx="216.9" cy="83.5" r=".32" fill="none" stroke="#f0f" stroke-width=".17"/>
<circle cx="218.7" cy="83.5" r=".32" fill="#f0f"/>
<circle cx="218.7" cy="83.5" r=".32" fill="none" stroke="#f0f" stroke-width=".17"/>
<circle cx="240" cy="83.5" r=".32" fill="#f0f"/>
<circle cx="240" cy="83.5" r=".32" fill="none" stroke="#f0f" stroke-width=".17"/>
<circle cx="240" cy="74.6" r=".32" fill="#f0f"/>
<circle cx="240" cy="74.6" r=".32" fill="none" stroke="#f0f" stroke-width=".17"/>
<circle cx="256" cy="30.2" r=".32" fill="#f0f"/>
<circle cx="256" cy="30.2" r=".32" fill="none" stroke="#f0f" stroke-width=".17"/>
<circle cx="254.3" cy="74.6" r=".32" fill="#f0f"/>
<circle cx="254.3" cy="74.6" r=".32" fill="none" stroke="#f0f" stroke-width=".17"/>
<text font-size="2.3" x="5.4" y="9">POWER REGULATION</text>
<g font-size="2.3" fill="#008000">
<text x="7.2" y="17.5">Voltage regulation</text>
<text x="152.6" y="17.3">Voltage regulation</text>
<text x="7.2" y="19.8">1.2V / 800mA</text>
<text x="152.6" y="19.6">1.2V / 150mA</text>
<text x="106.7" y="39.9">ADADN8080 Power Supply</text>
<text x="235.5" y="36.9">ADADN8080 Power Supply</text>
<text x="235.5" y="39.2">- CVDD</text>
<text x="106.7" y="42.2">- PVDD</text>
<text x="106.7" y="44.5">- DVDD</text>
<text x="8" y="65.9">Voltage regulation</text>
<text x="8" y="68.2">1.8V / 800mA</text>
<text x="153.1" y="67.5">Voltage regulation</text>
<text x="153.1" y="69.8">5V / 1A</text>
<text x="105.5" y="91.7">ADADN8080 Power Supply</text>
<text x="105.5" y="93.9">- IOVDD</text>
<text x="105.5" y="96.2">- Board</text>
<text x="177.8" y="106.8">Digital ClassD Amplifier</text>
<text x="177.8" y="109.1">Power Supply</text>
</g>
<text font-size="2.1" x="208.1" y="194">ADADN8080 Mezzanine Board</text>
<g font-size="1.6">
<text x="224.1" y="21">1V2</text>
<text x="40" y="26">5V</text>
<text x="62.7" y="29.8">A1</text>
<text x="106.7" y="28.1">1V2</text>
<text x="173.4" y="26">5V</text>
<text x="190.7" y="29.8">A1</text>
<text x="205.7" y="29.8">A2</text>
<text x="233" y="27.2">DNE</text>
<text x="252.5" y="26.3">1V2_CVDD</text>
<text x="62.7" y="33.4">A2</text>
<text x="77.7" y="31.6">B1</text>
<text x="77.7" y="35.2">C2</text>
<text x="190.7" y="35.2">B1</text>
<text x="205.7" y="35.2">B2</text>
<text x="62.7" y="37">B2</text>
<text x="39.2" y="44.3">DNE</text>
<text x="48" y="47.7">DNE</text>
<text x="70.8" y="44.2" transform="rotate(-90 70.8 44.2)">C1</text>
<text x="170.7" y="44.3">DNE</text>
<text x="179.6" y="49.4">DNE</text>
<text x="251.6" y="70.6">5V_AMP</text>
<text x="38.3" y="77.6">5V</text>
<text x="112.1" y="77.9">1V8</text>
<text x="165.2" y="77.9">SYS_DCIN</text>
<text x="62.7" y="79.6">A1</text>
<text x="77.7" y="81.4">B1</text>
<text x="189.9" y="81.4">5</text>
<text x="205.7" y="79.6">3</text>
<text x="205.7" y="83.2">4</text>
<text x="62.7" y="86.7">B2</text>
<text x="77.7" y="85">C2</text>
<text x="168.1" y="88.4">25V</text>
<text x="189.9" y="85">6</text>
<text x="205.7" y="86.7">1</text>
<text x="70.8" y="94" transform="rotate(-90 70.8 94)">C1</text>
<text x="195.2" y="92.8" transform="rotate(-90 195.2 92.8)">7</text>
<text x="200.6" y="92.8" transform="rotate(-90 200.6 92.8)">2</text>
<text x="279.2" y="194.4">A3</text>
<text x="245.4" y="203.3">&lt;Doc&gt;</text>
<text x="245.4" y="198.8">POWER REGULATION</text>
<text x="271" y="203.3">01-07</text>
<text x="281.7" y="203.3">4</text>
<text x="286" y="203.3">7</text>
</g>
<g font-size="1.6" fill="#000080">
<text x="229.6" y="23.3">R410</text>
<text x="235.8" y="23.5">0R</text>
<text x="30.3" y="29.9">TP400</text>
<text x="67.1" y="27.4">U400</text>
<text x="81.8" y="29">L400</text>
<text x="195.1" y="27.4">U401</text>
<text x="261.7" y="29.7">TP404</text>
<text x="48" y="35.2">R400</text>
<text x="55.3" y="32.6">C408</text>
<text x="55.3" y="34.2">4.7uF</text>
<text x="81.8" y="34.5">1uH</text>
<text x="101.6" y="34.3">C409</text>
<text x="101.6" y="35.9">4.7uF</text>
<text x="114.2" y="31.5">TP402</text>
<text x="178.9" y="35.1">R401</text>
<text x="188.3" y="32">C405</text>
<text x="188.3" y="33.6">1uF</text>
<text x="220.3" y="33.8">C406</text>
<text x="220.3" y="35.4">1uF</text>
<text x="229.4" y="33.4">R411</text>
<text x="235.3" y="32.7">0R</text>
<text x="39" y="38.2">R407</text>
<text x="39.9" y="39.8">0R</text>
<text x="48" y="36.7">10K</text>
<text x="170" y="38.1">R403</text>
<text x="171.4" y="39.5">0R</text>
<text x="179.1" y="36.7">10K</text>
<text x="195.3" y="41.3">ADP121-ACBZ12R7</text>
<text x="48" y="44.1">R402</text>
<text x="48" y="45.6">10K</text>
<text x="71.2" y="42.3">ADP2139ACBZ-1.2-R7</text>
<text x="179.6" y="45.9">R409</text>
<text x="179.6" y="47.3">10K</text>
<text x="67.1" y="77.2">U403</text>
<text x="192.1" y="77.9">U402</text>
<text x="199.2" y="77.9">LT3503</text>
<text x="228" y="77.9">1N4148WS</text>
<text x="234.2" y="72.2">D401</text>
<text x="260" y="74.2">TP405</text>
<text x="50.4" y="83.2">R408</text>
<text x="58.9" y="83.2">10K A2</text>
<text x="81.8" y="78.8">L402</text>
<text x="119.5" y="81.3">TP403</text>
<text x="158.3" y="81.4">TP401</text>
<text x="218.9" y="78.8">C400</text>
<text x="218.9" y="80.4">100nF</text>
<text x="222.3" y="81.4">L401</text>
<text x="44.7" y="84.1">C401</text>
<text x="44.7" y="85.7">4.7uF</text>
<text x="81.8" y="84.3">1uH</text>
<text x="99.8" y="85.9">C403</text>
<text x="99.8" y="87.5">4.7uF</text>
<text x="167" y="85.3">C407</text>
<text x="168.1" y="87">1uF</text>
<text x="179.6" y="88.6">R405</text>
<text x="185" y="88.6">10K</text>
<text x="221.6" y="88.6">D400</text>
<text x="222.3" y="85">2.2uH</text>
<text x="227.3" y="88.6">R406</text>
<text x="242" y="89.5">C404</text>
<text x="72.9" y="92.1">ADP2139ACBZ-1.8-R7</text>
<text x="221.6" y="90.7">40V 1A</text>
<text x="228.3" y="90">82K</text>
<text x="242" y="91.1">100pF</text>
<text x="250.9" y="94.8">C402</text>
<text x="234.7" y="99.2">R404</text>
<text x="234.9" y="101">15K</text>
<text x="250.9" y="96.4">10uF</text>
</g>
<g font-size="1.6" fill="#004080">
<text x="66.7" y="30.9">VIN</text>
<text x="66.7" y="34.5">EN</text>
<text x="72.9" y="32.7">SW</text>
<text x="194.7" y="30.9">VIN</text>
<text x="199.2" y="30.9">VOUT</text>
<text x="66.7" y="38.1">MODE</text>
<text x="69.4" y="40.6">GND</text>
<text x="71.2" y="36.3">VOUT</text>
<text x="194.7" y="36.3">EN</text>
<text x="200.1" y="36.3">GND</text>
<text x="66.7" y="80.7">VIN</text>
<text x="72.9" y="82.5">SW</text>
<text x="193" y="82.5">VIN</text>
<text x="198" y="80.7">BOOST</text>
<text x="66.7" y="84.3">EN</text>
<text x="66.7" y="87.8">MODE</text>
<text x="71.2" y="86.1">VOUT</text>
<text x="193" y="86.1">SHDN</text>
<text x="201" y="84.3">SW</text>
<text x="201.6" y="87.8">FB</text>
<text x="69.4" y="90.3">GND</text>
<text x="193.8" y="90.3">GND</text>
<text x="199.2" y="90.3">GND</text>
</g>
<g font-size="1.6" fill="#f00">
<text x="23.5" y="41.4">DVDD_ON</text>
<text x="154.9" y="41.3">CVDD_ON</text>
</g>
<g font-size="1.3">
<text x="147" y="1.3">1</text>
<text x=".5" y="105.1">A</text>
<text x="292.6" y="105.1">A</text>
<text x="147" y="207.4">1</text>
</g>
<g font-size="1.2">
<text x="202.7" y="192.2">Title:</text>
<text x="236.5" y="197.5">Function:</text>
<text x="279.2" y="192.2">Size:</text>
<text x="236.5" y="203.2">Doc. Num.:</text>
<text x="266.9" y="203.2">Rev.:</text>
<text x="277.7" y="203.2">Page:</text>
<text x="284.5" y="203.2">/</text>
<text x="202" y="205.7">This document is the property of eSoftThings and cannot de reproduced or communicated without authorization</text>
</g>
</svg>
